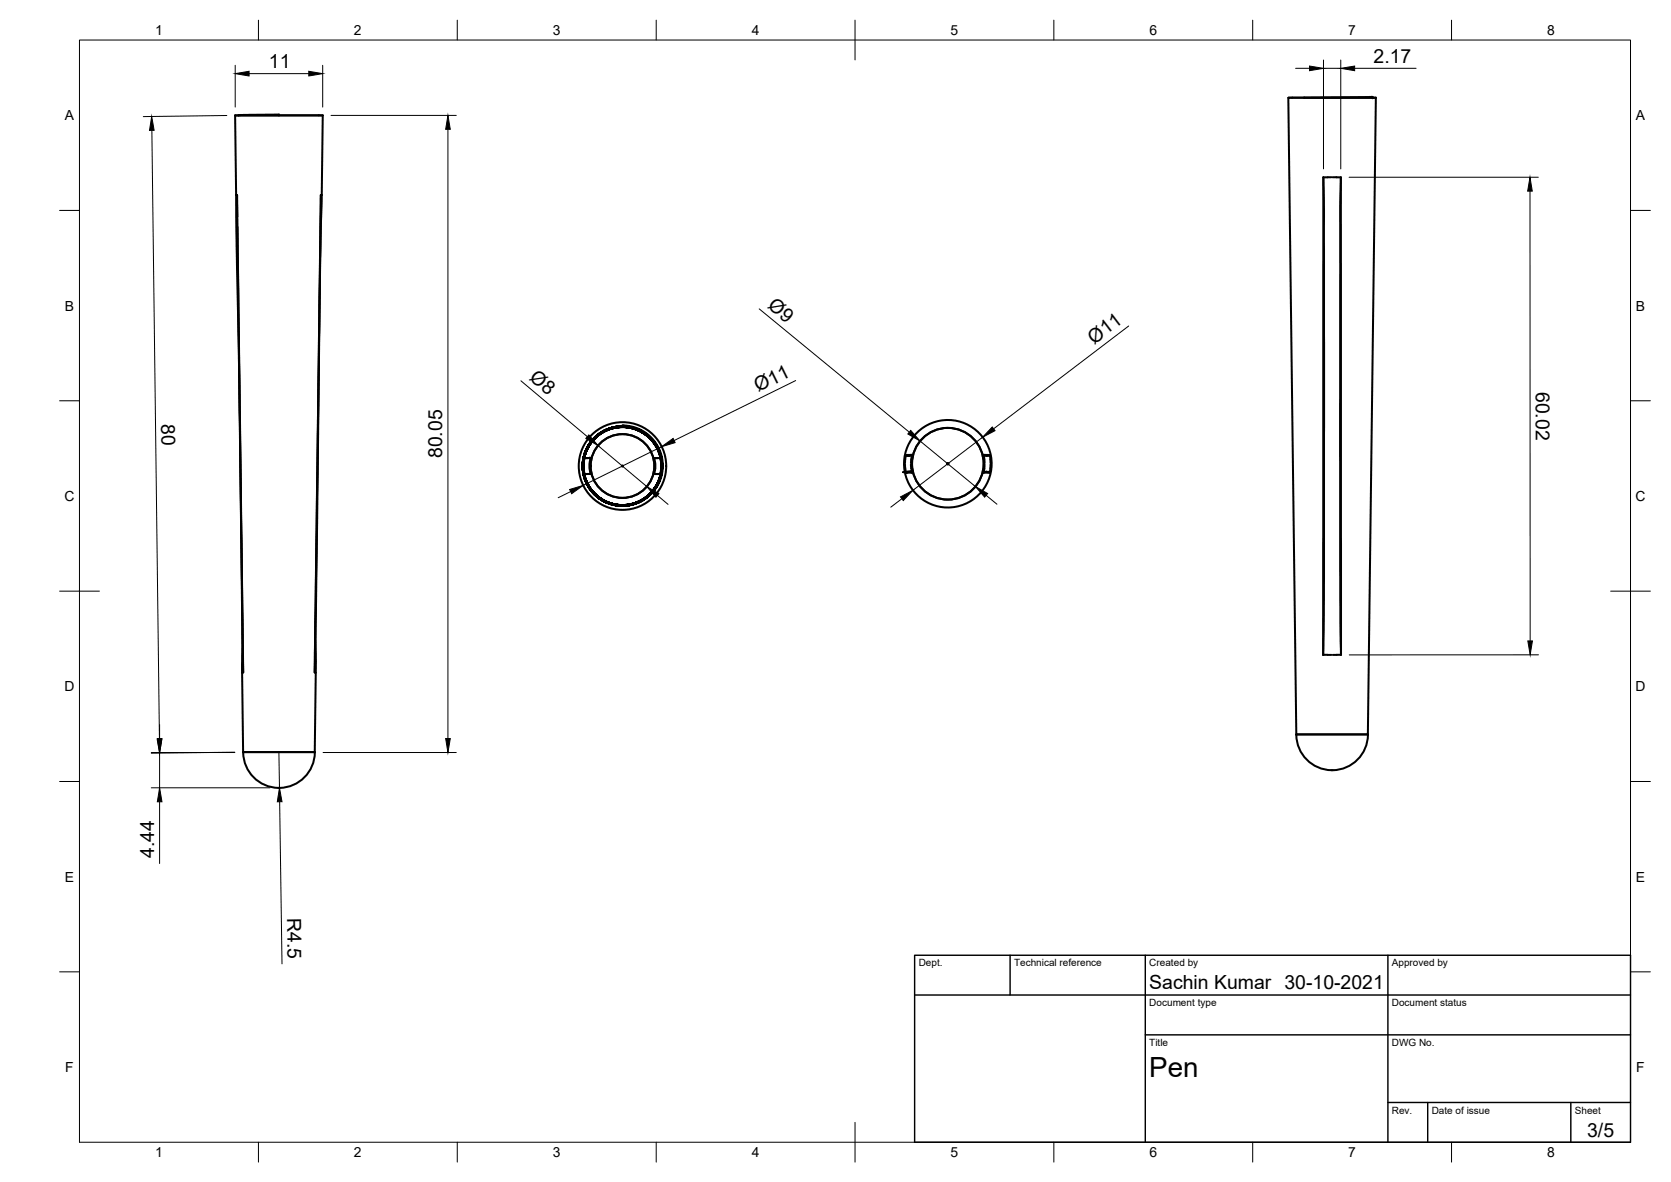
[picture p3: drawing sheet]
<svg xmlns="http://www.w3.org/2000/svg" width="420mm" height="297mm" viewBox="0 0 420 297" stroke-linecap="round" stroke-linejoin="round" font-family="sans-serif">
<!-- layer: Visible -->
<g fill="none" stroke="#000" stroke-width=".51">
<path d="M59.1 29l1.6 110 .2 30M59.1 29h22.1M59.1 29h.9M60 29l9.2-.2h.9v.2M60 29h10.1M70.1 29h11.1M81.2 29l-.3 20.9a1533.7 1533.7 0 0 0-.8 51.6l-.8 67.5h-.2l.2-13.9 1.4-106.1h.1M323.9 24.6h22M327.9 24.5l17.1-.2 .1 .3h.8M327.9 24.5l17.2 .1M327.9 24.5l-4 .1 2 160M345.9 24.6l-2 160"/>
<path d="M59.4 49h.1M59.4 49h.2l1.4 106.1 .2 13.9h-.3M59.6 49l.1 5.4M59.7 57l1.5 112M80.7 49l-1.6 120M80.8 49h.1M332.8 44.6l.1 8.1v54.5l-.2 57.4M333.8 44.6h-1.1v120M333.8 44.5h1M335.1 44.5l2 .1M337.1 44.6l-.1 7.1v62.9l.2 50M337.1 44.6l.1 120"/>
<path d="M146.8 118.1l.1 1M146.9 115.1h1.6a8.8 8.8 0 0 0 0 4h-1.4M146.9 115.1l-.1 1M146.9 119.1h.1M147 115.1l-.2 2.3 .2 1.7M147 115.1h.9M147.1 119.1h.1M148.3 116.1v2M148.4 119.1h-.1M149.2 110.3l2.2-1.8 3-1.2 2.7-.2 2.8 .6 2.4 1.3 2.2 2.2 1.4 2.6 .6 2.8v1.6l-.3 1.5-1.2 2.7-1.9 2.2-2.4 1.6-2.8 .8h-3.2l-2.8-1-2.3-1.7-1.7-2.1-1.1-2.5-.3-2.2 .2-2.7 1.1-2.7 1.7-2.1 2.3-1.7 2.4-.9 2.6-.3 2.7 .5 2.6 1.2 2 1.8 1.6 2.5 .7 2.4v2.9l-.6 2.4-1.1 2-1.8 2-2.5 1.5-2.6 .7h-2.6l-2.7-.7-2.1-1.2-2-2.1-1.3-2.4-.5-2.4v-2.5l.8-2.8 1.3-2.1 2-1.8 2.4-1.3 2.4-.5h2.5l3 1 2.4 1.7 1.5 1.9 1.2 2.6 .4 2.7-.4 2.7-.7 1.9-1.7 2.3-1.7 1.5-2.3 1.1-1.5 .4-1.5 .1-3.2-.4-2.2-1-1.9-1.6-1.7-2.2-.9-2.4-.3-3 .5-2.6 1-2 1.9-2.3 2.2-1.5 2.4-.8 2.4-.1 2.9 .5 2 1 1.9 1.5 1.5 2 1 2.5 .3 3-.5 2.6-1 2-1.8 2.3-2.1 1.4-2.3 .8-2.7 .3-2.2-.3-2.5-1.1-2.1-1.7-1.6-2.1-1-2.8-.2-2.4 .4-2.5 1.2-2.4 1.5-1.9 2.2-1.6 2.4-.9 2.6-.2 2.5 .3 2.2 1 2.2 1.7 1.8 2.5 .7 2.2 .3 2.6-.6 2.9-1.1 2.2-1.4 1.7-2.4 1.7-2.3 .9-3 .2-2.4-.5-2-1-1.9-1.5-1.7-2.4-.9-2.1-.3-2.6 .4-2.7 1.1-2.5 1.6-1.9 2.2-1.6 2.7-1 2.3-.1 2.8 .5 2.3 1 1.7 1.4 1.7 2.4 .9 2.3 .3 2.5-.4 2.6-1.1 2.5-1.4 1.7-2.2 1.7-2.2 .9-2.9 .4-2.5-.4-2.5-1-2.2-1.9-1.3-1.8-.8-1.9-.5-2.4 .2-2.7 1.1-2.7 1.3-1.9 2.5-1.9 2.2-1 2.7-.3 2.5 .3 2.6 1.1 2.1 1.7 1.4 1.8 1.1 2.9 .3 2.7-.4 2.2-1.1 2.5-1.7 2-2.1 1.5-2.5 .9-2.7 .3-2.6-.5-1.9-.8-1.9-1.5-1.7-2.1-1-2.5-.4-2.3 .3-2.6 .9-2.4 1.6-2.1 1.9-1.6 2-1 2.9-.5 2.6 .2 2.4 .9 2 1.4 1.8 2 1.1 2.5 .5 2.6-.3 2.5-1 2.7-1.6 2.1-2 1.6-2.3 1-3.1 .4-2-.3-2.7-1.1-2.1-1.6-1.6-2.2-.9-2.3-.4-2.6 .4-2.5 1.2-2.7 1.7-2 2-1.5 2.5-.9 2.5-.2 2.4 .4 2.3 .9 1.8 1.4 1.7 2.1 1.1 2.4 .4 2.5-.4 2.9-1 2.3-1.4 1.9-2 1.6-2 .9-2.9 .6-2.4-.3-2.6-.9-2.2-1.6-1.6-2.1-1-2.2-.5-2.9 .4-2.5 .9-2.3 1.6-2.1 1.9-1.6 2.7-1.1 2.7-.3 2.6 .4 2.5 1.1 1.9 1.6 1.5 2 1.1 2.9 .1 2.5-.5 2.6-1.1 2.2-1.4 1.8-2.4 1.7-2.3 .8-2.7 .2-2.6-.4-2.2-1.1-1.8-1.4-1.6-2.2-1-2.5-.2-2.7 .4-2.6 1-2.1 1.3-1.8 2.1-1.6 2.5-1.1 2.2-.3 2.5 .2 2.7 1 2.2 1.7 1.5 1.9 .9 2 .5 2.7-.2 2.7-1 2.5-1.4 2-1.9 1.6-2.3 1-2.6 .5-2.7-.2-2.1-.7-2.1-1.4-1.9-2.1-1.1-2.3-.5-2.8 .2-2.7 .8-2.1 1.7-2.4 1.9-1.6 2-1 2.9-.5 2.5 .2 2.7 1 2.1 1.6 1.6 2 1.1 2.6 .3 2.3-.2 2.4-.8 2.2-1.8 2.5-1.7 1.5-2 1-2.4 .5-2.7-.1-2.6-.8-1.9-1.2-2.1-2.3-1.2-2.7-.4-2.2 .2-2.9 .7-1.9 1.2-1.9 2.1-2 2.2-1.2 2.9-.6 2.4 .2 2 .5 2.3 1.4 1.9 1.9 1.3 2.4 .6 2.8-.1 2.3-.9 2.8-1.5 2.2-2 1.8-2 1-2.9 .5-2.9-.2-2.1-.8-2.1-1.4-1.8-2.2-1.1-2.5-.4-2.2 .1-2.5 1-2.7 1.8-2.4 1.7-1.4 2-1 2.9-.5 2.7 .3 1.9 .6 2.1 1.4 2 2.1 1.1 2.2 .5 2.9-.2 2.7-.8 2.1-1.7 2.4-1.9 1.6-2.2 1-2.6 .5-2.3-.1-2.6-.9-2.2-1.5-1.6-1.8-1.2-2.4-.5-2.5 .2-2.6 .9-2.6 1.4-2 2-1.8 2.4-1.1 2.2-.5 2.3 .1 2.6 .8 2.1 1.3 2 2.1 1.2 2.4 .5 2.9-.2 2.5-.8 2.3-1.6 2.2-2 1.7-2.3 1.1-2.7 .4-2.6-.2-2.3-.9-2.1-1.4-1.9-2.5-1-2.5-.3-2.2 .3-2.5 .9-2.5 1.5-2 2.1-1.7 2.5-1 2.4-.4 2.7 .3 2.3 1 2 1.4 1.7 2.1 1 2.3 .4 2.4-.3 2.9-.9 2.3-1.5 2-2.1 1.7-2.9 1.2-2.2 .2-2.5-.3-2.4-1-1.9-1.3-1.8-2.3-1-2.5-.3-2.9 .5-2.7 .9-2 1.6-1.9 2.1-1.7 2.3-.9 2.9-.3 2.9 .6 2.2 1.1 1.9 1.6 1.3 1.8 .9 2.6 .3 2.6-.6 2.9-.8 1.8-1.6 2-2.1 1.6-2.5 1-2.7 .2-2.9-.5-2-1-2.2-1.9-1.3-1.9-.9-2.5-.2-2.5 .6-2.9 1.1-2.2 1.2-1.5 2.6-1.8 2.1-.8 2.7-.3 2.2 .4 2.3 .9 1.8 1.4 1.7 2 1.2 2.7 .3 2.2-.3 2.7-1.1 2.7-1.7 2.1-2 1.5-2.7 1-2.5 .2-2.9-.5-2.2-1.1-1.7-1.5-1.5-2-.9-2.3-.3-2.7 .4-2.6 .9-2.1 1.5-2 2.1-1.6 2.5-1 2.7-.4 2.9 .5 2.2 1.1 2.1 1.7 1.4 2.1 .8 2 .3 2.5-.3 2.2-1.1 2.9-1.7 2.1-1.9 1.4-2.4 1-2.5 .3-2.2-.2-2.9-1.2-1.8-1.4-1.8-2.3-1-2.8-.2-2.4 .5-2.7 1-2 1.8-2.3 1.9-1.3 2.5-.9 2.7-.2 2.4 .4 2.3 1 1.9 1.5 1.7 2.4 .8 2.3 .3 2.7-.5 2.7-1 2-1.5 1.9-2.2 1.6-2.3 .9-2.9 .3-2.7-.5-2.2-1.1-1.6-1.3-1.8-2.5-.8-2.3-.3-3 .6-2.4 1-2.2 1.5-1.7 2-1.5 2-.9 1.6-.3h1.5l2.9 .5 2.1 1 1.9 1.5 1.3 1.8 1.1 2.5 .3 2.2-.3 2.7-1 2.5-1.5 2-2.1 1.7-2.5 1-2.2 .3-2.7-.3-2.3-.9-2.2-1.6-1.5-2-1.1-2.4-.4-2.5 .3-2.4 .9-2.5 1.7-2.2 1.9-1.5 2.2-1 2.7-.4 2.7 .3 2.3 .9 2.1 1.6 1.6 2 1.1 2.7 .3 2.2-.4 2.7-1 2.4-1.4 1.8-2.1 1.7-2.7 1.1-2.4 .3-2.7-.4-2.3-1-2.1-1.7-1.3-1.8-1-2.5-.4-2 .1-1.6 .3-1.5 .9-2.3 1.9-2.3 1.9-1.4 2.8-1 2.5-.2 2 .3 2.4 1 2.3 1.8 1.5 2 .9 2.5 .2 2.7-.5 2.7-.9 2-1.6 1.9-2.3 1.7-2.6 .9-2.5 .2-2.6-.6-2.2-1-1.9-1.7-1.5-2.2-.8-2.3-.3-2.5 .6-2.8 1-2 1.4-1.8 1.2-1 1.3-.8 2-.7 2.9-.3 2.4 .4 2.2 1 2 1.6 1.5 1.9 1 2.8 .2 2.4-.4 2.7-1 2.2-1.7 2.1-1.9 1.3-2.5 1-2.7 .3-2.6-.5-2.4-1.2-1.8-1.4-1.5-2.2-.9-2.5-.3-2.3 .4-2.4 1.1-2.5 1.7-2.1 2-1.4 2.3-.9 2.7-.3 2.6 .4 2.5 1.2 1.7 1.4 1.7 2.4 .8 2.3 .2 2.2-.4 2.7-.9 2.3-1.7 2.1-2.2 1.5-2.1 .8-2.7 .4-2.4-.4-2.1-.8-2.2-1.7-1.6-2.1-1-2.3-.3-1.5v-1.6l.5-2.6 .9-2 1.9-2.3 2.1-1.4 2.3-.8 2.7-.2 2.6 .5 2 1 2 1.6 1.4 2 1 2.5 .2 2.7-.3 2.2-1 2.3-1.5 1.9-1.9 1.5-2.1 1-2.6 .4-2.5-.2-2.5-.9-2.2-1.6-1.7-2.1-1-2.5-.3-2.2 .2-2.5 1.1-2.7 1.3-1.8 2.3-1.8 2.5-1 2.9-.3 2 .3 2.5 1 2.1 1.7 1.6 2.2 .9 2.3 .2 2.7-.4 2.4-1 2.3-1.2 1.6-2.1 1.7-2.2 1-2.4 .4-2.7-.2-2.6-1-1.9-1.4-1.7-2.1-1.1-2.5-.3-2.5 .2-2.4 .9-2.3 1.6-2.2 1.9-1.5 2.5-1.1 2.5-.4 2.4 .3 2.5 .9 2.5 1.9 1.4 2 .9 2.4 .3 2.4-.2 2.2-1.1 2.7-1.4 1.8-2.1 1.7-2.1 .9-2.6 .4-2.5-.2-2.3-.9-2.1-1.4-1.8-2.2-.9-2.1-.5-2.4 .2-2.9 1.1-2.7 1.4-1.8 2.1-1.6 2.1-1 2.8-.4 2.7 .4 2.1 .8 1.8 1.3 1.9 2.3 1.1 2.4 .3 2.2-.2 2.5-.9 2.5-1.3 1.9-1.9 1.6-2.2 1.2-2.8 .5-2.7-.2-2.1-.8-2.4-1.6-1.7-2.1-1.1-2.5-.3-2.2 .2-2.3 .9-2.7 1.5-2 2.1-1.7 2.4-1.1 2.7-.4v-.4l2.8 .4 2.8 1.3 2.3 2.1 1.4 2.2 .7 2.6 .2 1.3-.2 1.8-.7 2.4-1.5 2.6-2.1 1.8-1.4 .7-1.6 .7-2.1 .3-2.2-.1-1.7-.4-1.9-.9-1.4-1.1-1.3-1.3-1.2-1.9-.6-1.9-.3-1.6 .1-2.2 .5-1.9 .7-1.7zM156.5 107.1a10 10 0 0 0-9.2 13.8 10 10 0 0 0 16.3 3.3M164.6 115.1h.8"/>
<path d="M164.7 116.1v2M166 119.1h.1M166.1 115.1l.1 1M166.1 115.1h-1.6a8.8 8.8 0 0 1 0 4h.1M166.1 115.1a6.9 6.9 0 0 1-.1 4h-1.3M166.2 118.1l-.1 1h-1M227.5 118.5a11 11 0 0 1 14.1-12.5 11 11 0 0 1 4.5 18.3 11 11 0 0 1-18.3-4.4l-.3-1.3M227.6 116.7l.2 2 .8-.1 .7 .2M227.6 115.5l-.1 .9M227.8 114.4l.8 .1-.8-.2h1.5l-.3 2.1M227.8 114.3l-.2 1.1M227.9 114.5h.8"/>
<path d="M228.5 118.6h-1.4l2.2-.1-1.2 .2M229 116.7l.3 2.1h-1.5l.8-.2M229.3 114.3l-.7 .2h-.7l-.1-.1M247.3 114.3l.1 .2h.6l.8-.1 .2 1M247.4 114.5h.1M247.5 115.5l.1 .9M247.5 117.7l-.2 1.1h1.5M247.6 116.7l-.1 1M247.9 118.6h.1M248 118.6l.8 .1zM248.5 114.4l-.5 .1 .8-.2h-1.5l.2 1.1M248.8 118.7l-.8-.1h-.6l-.1 .2"/>
<path d="M249 115.5l.1 .9M249 117.7l-.1 1M249.1 116.7l-.1 1M60.9 169h.1M60.9 169l.2 20M79.4 169l-.3 20M332.7 164.6h1.1M333.8 164.6h1M335.1 164.6h1M336.1 164.6h1.1M61.1 189h18M61.1 189v.1"/>
<path d="M61.2 189.1a9 9 0 0 0 8.8 8.9M70 198h.3M79.1 189a9 9 0 0 1-8.8 9M325.9 184.6a9 9 0 0 0 9 9 9 9 0 0 0 9.1-8.9M325.9 184.6h18M343.9 184.6v.1"/>
<circle cx="156.5" cy="117.1" r="9.8"/>
<circle cx="156.5" cy="117.1" r="11"/>
<circle cx="156.5" cy="117.1" r=".14"/>
<circle cx="156.5" cy="117.1" r="8"/>
<circle cx="238.3" cy="116.5" r=".16"/>
<circle cx="238.3" cy="116.5" r="9"/>
</g>
<g fill="#000" stroke="#000" stroke-width=".25">
<circle cx="345.1" cy="24.6" r=".24"/>
<circle cx="148.3" cy="115.1" r=".24"/>
</g>
<!-- layer: Border -->
<g fill="none" stroke="#000" stroke-width=".25">
<path d="M20 10.1h390v276.9h-390zM65 5.1v5M115 5.1v5M165 5.1v5M215 5.1v10M265 5.1v5M315 5.1v5M365 5.1v5M15 52.9h5M410 52.9h5M15 100.7h5M410 100.7h5"/>
<path d="M15 148.6h10M405 148.6h10M15 196.4h5M410 196.4h5M15 244.2h5M410 244.2h5M65 287v5M115 287v5M165 287v5M215 282.1v9.9M265 287v5M315 287v5"/>
<path d="M365 287v5"/>
</g>
<!-- layer: TitleBlock -->
<path d="M230 240.1h180v46.9h-180zM230 250h180M254 240.1v9.9M288 240.1v46.9M349 240.1v46.9M288 260.1h122M349 277.1h61M359 277.1v9.9M395 277.1v9.9" fill="none" stroke="#000" stroke-width=".36"/>
<!-- layer: Dimensions -->
<g fill="none" stroke="#000" stroke-width=".25">
<path d="M59.1 16.4v10.5M62.6 18.5h15M81.1 16.4v10.5M325.8 17.2h3.5M332.8 15.1v27.3M332.8 17.2h4.3M337.1 15.1v27.3M340.6 17.2h15.5M38.2 32.8l1.9 152.9M57 29l-21 .3M83.2 29h31.5M112.6 32.5v153.1"/>
<path d="M339.2 44.5h47.6M384.7 48v113.1M190.9 77.6l37.7 31M131 95.7l16.7 14M200.1 95.6l-30.6 15.1M283.8 81.9l-34 25.9M150.4 112l12.2 10.3M166.3 112.3l-19.7 9.7M231.4 110.8l13.9 11.5M247.1 109.9l-17.5 13.3M143.5 123.5l-3.1 1.6M165.3 124.5l2.7 2.3"/>
<path d="M226.8 125.3l-2.8 2.2M248 124.5l2.7 2.2M386.8 164.6h-47.5M38 189.1h21M38 198h29.9M40.1 182.1v3.5M40.1 189.1v8.9M59 189l-21 .3M70.1 189l.2 9M81.2 189.1h33.5M40.1 201.5v15.5M70.3 201.5l.6 40.7"/>
</g>
<g fill="#000" stroke="#000" stroke-width=".25">
<path d="M59.1 18.5l3.5-.6v1.2zM77.6 17.9l3.5 .6-3.5 .6zM329.3 16.6l3.5 .6-3.5 .6zM337.1 17.2l3.5-.6v1.2zM38.1 29.3l.7 3.5h-1.2zM112.6 29l.6 3.5h-1.1zM384.7 44.5l.6 3.5h-1.2zM148.1 109.3l2.3 2.7-3.1-1.8zM166.3 112.3l2.9-2.1 .6 1zM229 108.2l2.4 2.6-3.1-1.7zM249.5 107.3l.7 .9-3.1 1.7zM143.2 123l3.4-1-2.9 2.1z"/>
<path d="M162.6 122.3l3.1 1.8-.8 .9zM226.4 124.9l3.2-1.7-2.5 2.6zM245.3 122.3l3 1.7-.7 .9zM384.2 161.1h1.1l-.6 3.5zM39.6 185.6h1.1l-.6 3.5zM39.5 185.8l1.2-.1-.6 3.6zM112.1 185.6h1.1l-.6 3.5zM40.1 198l.6 3.5h-1.1zM70.3 198l.6 3.5h-1.2z"/>
</g>
<text font-size="7" x="289" y="270.6">Pen</text>
<g font-size="4.9">
<text x="67.6" y="17.1">11</text>
<text x="345.4" y="15.8">2.17</text>
<text x="192.8" y="77.2" transform="rotate(39 192.8 77.2)">Ø9</text>
<text x="275.1" y="86.6" transform="rotate(-37 275.1 86.6)">Ø11</text>
<text x="132.9" y="95.3" transform="rotate(40 132.9 95.3)">Ø8</text>
<text x="190.6" y="98.6" transform="rotate(-26 190.6 98.6)">Ø11</text>
<text x="386.2" y="98.5" transform="rotate(90 386.2 98.5)">60.02</text>
<text x="40.6" y="106.5" transform="rotate(89 40.6 106.5)">80</text>
<text x="111.2" y="115.2" transform="rotate(-90 111.2 115.2)">80.05</text>
<text x="38.7" y="215.7" transform="rotate(-90 38.7 215.7)">4.44</text>
<text x="72.2" y="230.7" transform="rotate(89 72.2 230.7)">R4.5</text>
<text x="289" y="248.5">Sachin Kumar 30-10-2021</text>
<text x="399.1" y="285.7">3/5</text>
</g>
<g font-size="3.5">
<text x="39" y="8.8">1</text>
<text x="89" y="8.8">2</text>
<text x="139" y="8.8">3</text>
<text x="189" y="8.8">4</text>
<text x="239" y="8.8">5</text>
<text x="289" y="8.8">6</text>
<text x="339" y="8.8">7</text>
<text x="389" y="8.8">8</text>
<text x="16.3" y="30.2">A</text>
<text x="411.3" y="30.2">A</text>
<text x="16.3" y="78">B</text>
<text x="411.3" y="78">B</text>
<text x="16.2" y="125.9">C</text>
<text x="411.2" y="125.9">C</text>
<text x="16.2" y="173.7">D</text>
<text x="411.2" y="173.7">D</text>
<text x="16.3" y="221.6">E</text>
<text x="411.3" y="221.6">E</text>
<text x="16.4" y="269.4">F</text>
<text x="411.4" y="269.4">F</text>
<text x="39" y="290.8">1</text>
<text x="89" y="290.8">2</text>
<text x="139" y="290.8">3</text>
<text x="189" y="290.8">4</text>
<text x="239" y="290.8">5</text>
<text x="289" y="290.8">6</text>
<text x="339" y="290.8">7</text>
<text x="389" y="290.8">8</text>
</g>
<g font-size="2.5">
<text x="231" y="242.9">Dept.</text>
<text x="255" y="242.9">Technical reference</text>
<text x="289" y="242.9">Created by</text>
<text x="350" y="242.9">Approved by</text>
<text x="289" y="252.8">Document type</text>
<text x="350" y="252.8">Document status</text>
<text x="289" y="262.9">Title</text>
<text x="350" y="262.9">DWG No.</text>
<text x="350" y="279.9">Rev.</text>
<text x="360" y="279.9">Date of issue</text>
<text x="396" y="279.9">Sheet</text>
</g>
</svg>
